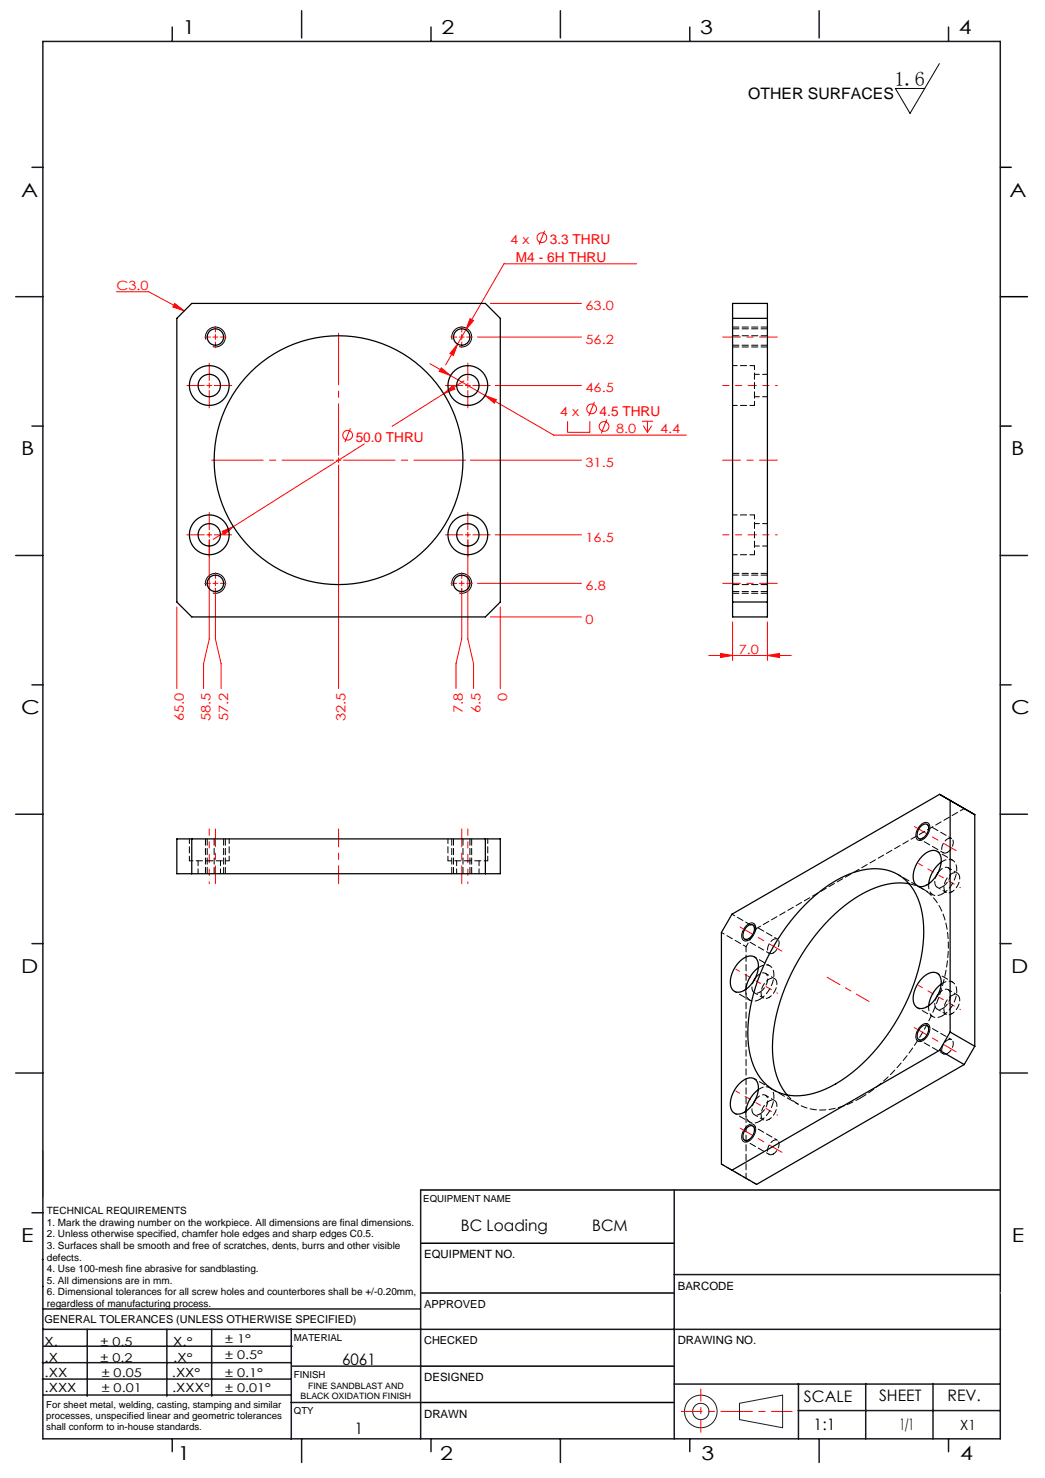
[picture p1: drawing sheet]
<svg xmlns="http://www.w3.org/2000/svg" width="210mm" height="297mm" viewBox="0 0 210 297" stroke-linecap="round" stroke-linejoin="round" font-family="sans-serif">
<g fill="none" stroke="#f00" stroke-width=".2">
<path d="M23.4 58.6h6.5l7.1 3.9M109.5 46.4l-1.2 2.8M127.9 53h-26.6l-11.7 20.3M35.1 61l1.9 1.5-2.3-.8zM41.6 77.5h1M42.1 77v1M42.8 67.7h1M43.3 67.2v1M86.4 73.1l24.9 14.3h26.6M88.7 73.9l1.9 1.6-2.3-.9zM89.2 79.1l1.8-1.6 .4 .7zM92 69.2l-.9 2.2-.7-.4z"/>
<path d="M92.3 67.7h1M92.8 67.2v1M93.2 76.6l-14.4 9.1M93.5 77.5h1M94 77v1M94.5 64l.7 .4-1.6 1.9zM95.9 67.7h21M97.5 79.5l2.3 .8-.4 .7zM98.5 61h18.4M99.5 77.5h17.4M67.5 92.5h1M68 93.5v44.9"/>
<path d="M68 92v1M70.4 86.1l-1.1 2.8M73.2 89.2l-26.3 16.6M94.5 92.5h22.4M114.1 84.6v2.3h4.4v-2.3M119.5 80.8l-1.2 2.8M121.9 84.3l-1.1 2.8M129 84.6h2.2M129.3 85.5l.8 1.4M130.1 84.6v2.3M131 85.5l-.9 1.4M41.6 107.5h1"/>
<path d="M42.1 108.5v19.9l-1.2 5v5M42.1 107v1M42.8 117.2h1M43.3 118.2v10.2l1.1 5v5M43.3 116.7v1M44.7 106.8l2.2-1-1.8 1.6zM46.9 105.8l-4.1 2.6M92.3 117.2h1M92.8 118.2v10.2l-1.2 5v5M92.8 116.7v1M93.5 107.5h1M94 108.5v19.9l1.2 5v5"/>
<path d="M94 107v1M95.9 117.2h21M99.5 107.5h17.4M35.5 122v16.4M98.5 124h18.4M100.5 122v16.4M142.4 131.7h16.6M144.8 131.3l2.4 .4-2.4 .4zM147.2 125v7.7M154.2 131.7l2.4-.4v.8zM154.2 125v7.7"/>
<circle cx="108.9" cy="47.8" r=".98"/>
<circle cx="69.9" cy="87.5" r=".98"/>
<circle cx="118.9" cy="82.2" r=".98"/>
<circle cx="121.4" cy="85.7" r=".98"/>
</g>
<path d="M188.8 12.8l-5.9 10-3-5h5.9M41.4 68.2a2 2 0 0 1 1.7-2.5 2 2 0 0 1 2.2 2.2 2 2 0 0 1-2.5 1.8M90.9 68.2a2 2 0 0 1 1.7-2.5 2 2 0 0 1 2.2 2.2 2 2 0 0 1-2.5 1.8M41.4 117.7a2 2 0 0 1 1.7-2.5 2 2 0 0 1 2.2 2.2 2 2 0 0 1-2.5 1.8M90.9 117.7a2 2 0 0 1 1.7-2.5 2 2 0 0 1 2.2 2.2 2 2 0 0 1-2.5 1.8M184.9 165.9l.3-.3a.96 .96 0 0 1 1.3-.2 .96 .96 0 0 1 .3 1.2 2.59 2.59 0 0 1-2.1 2.3 1.27 1.27 0 0 1-.5-2zM149.9 186.1l.3-.3a.96 .96 0 0 1 1.3-.2 .96 .96 0 0 1 .3 1.2 2.59 2.59 0 0 1-2.1 2.3 1.27 1.27 0 0 1-.5-2zM184.9 206.3l.3-.3a.96 .96 0 0 1 1.3-.2 .96 .96 0 0 1 .3 1.2 2.59 2.59 0 0 1-2.1 2.3 1.27 1.27 0 0 1-.5-2zM149.9 226.5l.3-.3a.96 .96 0 0 1 1.3-.2 .96 .96 0 0 1 .3 1.2 2.59 2.59 0 0 1-2.1 2.3 1.27 1.27 0 0 1-.5-1.9z" fill="none" stroke="#000" stroke-width=".2"/>
<g fill="none" stroke="#191924" stroke-width=".2">
<path d="M8.6 231.2v9.4M148.6 282l8.7-1.6v6.5l-8.7-1.6z"/>
<circle cx="140.8" cy="283.6" r="3.3"/>
<circle cx="140.8" cy="283.6" r="1.64"/>
</g>
<path d="M67 92.5h-24.5M68 91.5v-24.5M68 93.5v24.5M69 92.5h24.5" fill="none" stroke="#f00" stroke-width=".2" stroke-dasharray="15.2 1.3 1.3 1.3" stroke-dashoffset="4.9"/>
<g fill="none" stroke="#f00" stroke-width=".2" stroke-dasharray="15.2 1.3 1.3 1.3">
<path d="M41.1 77.5h-3.5M42.1 76.5v-3.5M42.1 78.5v3.5M42.3 67.7h-1.2M43.1 77.5h3.5M43.3 66.7v-1.1M43.3 68.7v1.2M44.3 67.7h1.1M91.8 67.7h-1.2M92.8 66.7v-1.1M92.8 68.7v1.2M93 77.5h-3.5"/>
<path d="M93.8 67.7h1.1M94 76.5v-3.5M94 78.5v3.5M95 77.5h3.5M41.1 107.5h-3.5M42.1 106.5v-3.5M42.1 108.5v3.5M42.3 117.2h-1.2M43.1 107.5h3.5M43.3 116.2v-1.1M43.3 118.2v1.2M44.3 117.2h1.1"/>
<path d="M91.8 117.2h-1.2M92.8 116.2v-1.1M92.8 118.2v1.2M93 107.5h-3.5M93.8 117.2h1.1M94 106.5v-3.5M94 108.5v3.5M95 107.5h3.5"/>
</g>
<path d="M147.2 69.7h7M154.2 65.7h-7M147.2 119.2h7M154.2 115.2h-7M41.3 168.6v7M45.3 175.6v-7M90.8 168.6v7M94.8 175.6v-7" fill="none" stroke="#000" stroke-width=".2" stroke-dasharray="1.3 .6"/>
<path d="M156.2 67.7h-11M156.2 92.5h-11M156.2 117.2h-11M43.3 177.6v-11M68 177.6v-11M92.8 177.6v-11" fill="none" stroke="#f00" stroke-width=".2" stroke-dasharray="15.2 1.3 1.3 1.3" stroke-dashoffset="11.6"/>
<path d="M156.2 77.5h-4.6M156.2 107.5h-4.6M42.1 177.6v-4.6M94 177.6v-4.6" fill="none" stroke="#f00" stroke-width=".2" stroke-dasharray="15.2 1.3 1.3 1.3" stroke-dashoffset="14.8"/>
<path d="M151.6 77.5h-6.4M151.6 107.5h-6.4M42.1 173v-6.4M94 173v-6.4" fill="none" stroke="#f00" stroke-width=".2" stroke-dasharray="15.2 1.3 1.3 1.3" stroke-dashoffset="13.9"/>
<path d="M192.1 170.9l-8.4-4.8M157.1 191.1l-8.4-4.8M174.6 201.2l-8.4-4.8M192.1 211.3l-8.4-4.8M157.1 231.6l-8.4-4.9" fill="none" stroke="#f00" stroke-width=".2" stroke-dasharray="15.2 1.3 1.3 1.3" stroke-dashoffset="12.3"/>
<path d="M193 178.4l-3.6-2.1M156.3 199.6l-3.6-2.1M193 202.9l-3.6-2.1M156.3 224.1l-3.6-2.1" fill="none" stroke="#f00" stroke-width=".2" stroke-dasharray="15.2 1.3 1.3 1.3" stroke-dashoffset="15.1"/>
<path d="M189.4 176.3l-4.8-2.8M152.7 197.5l-4.8-2.8M189.4 200.8l-4.8-2.8M152.7 222l-4.8-2.8" fill="none" stroke="#f00" stroke-width=".2" stroke-dasharray="15.2 1.3 1.3 1.3" stroke-dashoffset="14.3"/>
<path d="M201 33.6h2.2M201 59.6h5.5M201 85.6h2.2M84.5 239.1h116.5M84.6 259.8h50.9M84.6 249.8h50.9M84.6 274.5h50.9M84.5 281.8h51" fill="none" stroke="#000" stroke-width=".3"/>
<path d="M136.9 283.6h22.3" fill="none" stroke="#f00" stroke-width=".2" stroke-dasharray="6.3 1.3 1.3 1.3" stroke-dashoffset="2.2"/>
<path d="M140.8 287.8v-8.7" fill="none" stroke="#f00" stroke-width=".2" stroke-dasharray="6.3 1.3 1.3 1.3" stroke-dashoffset="3.9"/>
<g fill="none" stroke="#191924" stroke-width=".3">
<path d="M8.6 8.3h192.4v280.8h-192.4zM34.6 5.4v2.9M60.6 2.2v5.4M86.6 5.4v2.9M112.6 2.2v5.4M138.6 5.4v2.9M164.6 2.2v5.4M190.6 5.4v2.9M6.4 33.6h2.2M3.2 59.6h5.4M6.4 85.6h2.2M3.2 111.6h5.4"/>
<path d="M201 111.6h5.5M6.4 137.6h2.2M201 137.6h2.2M3.2 163.6h5.4M201 163.6h5.5M6.4 189.6h2.2M201 189.6h2.2M3.2 215.6h5.4M201 215.6h5.5M84.5 239.1v50M135.5 239.1v50M6.4 243.7h2.2"/>
<path d="M8.5 253.1h.1M8.6 258.5h.1M135.5 256.1h65.5M8.5 277.1h49.9M8.5 273.8h49.9M8.6 267.1h75.9M8.6 263h75.9M8.8 270.5h49.9M17.5 267.1v13.5M33.5 267.1v13.5M42.5 267.1v13.5M58.5 267.1v22.1"/>
<path d="M58.6 274.5h26M84.6 267.1h116.5M135.5 278.1h65.5M160.5 278v11.1M174 278v11.1M187.5 278v11.1M8.8 280.3h49.7M34.6 289.1v2.6M58.5 281.8h26M60.6 289.1v4.8M86.6 289.1v2.6M112.6 289.1v4.8"/>
<path d="M138.6 289.1v2.6M160.4 283.5h40.6M164.6 289.1v4.8M190.6 289.1v2.6"/>
</g>
<path d="M201 259.8h.1" fill="none" stroke="#c0c0c0" stroke-width=".2"/>
<g fill="#f00">
<path d="M92 69.2l-1.6 1.8 .7 .4zM94.5 64l-.9 2.3 1.6-1.9zM88.7 73.9l-.4 .7 2.3 .9zM97.5 79.5l1.9 1.5 .4-.7zM44.7 106.8l.4 .6 1.8-1.6zM89.2 79.1l2.2-.9-.4-.7zM35.1 61l1.9 1.5-2.3-.8z"/>
<path d="M154.2 131.7l2.4-.4v.8zM144.8 131.3l2.4 .4-2.4 .4z"/>
</g>
<g fill="none" stroke="#000" stroke-width=".25">
<path d="M35.5 64l3-3h59l3 3v57l-3 3h-59l-3-3zM147.2 61h7v63h-7zM147.2 64h7M147.2 121h7M35.5 168.6h65v7h-65zM38.5 168.6v7M97.5 168.6v7M182.7 177.6a15 15 0 0 0-10.9 2.9 39.7 39.7 0 0 0-16.5 28.7 15.5 15.5 0 0 0 2.9 10.8M185.2 165.9a.79 .79 0 0 1 1-.3 .79 .79 0 0 1 .4 1 2.04 2.04 0 0 1-1.9 1.9 1.63 1.63 0 0 1 .2-2.3zM185.3 172.1a2.58 2.58 0 0 1 3.1-1 3.1 3.1 0 0 1 .4 3.6 5 5 0 0 1-3.7 3.5 1.83 1.83 0 0 1-1.6-2.4l.2-1.1 .5-1.1zM188.5 175.4l-.3 .5M189.1 173.2a6.4 6.4 0 0 0-2.5 4.4"/>
<path d="M190.9 160.8v46.6M148.5 193.3a2.58 2.58 0 0 1 3.2-1 3.1 3.1 0 0 1 .4 3.6 5 5 0 0 1-3.8 3.5 1.83 1.83 0 0 1-1.5-2.4l.2-1.1 .5-1.1zM150.2 186.1a.79 .79 0 0 1 1-.3 .79 .79 0 0 1 .4 1 2.04 2.04 0 0 1-1.9 1.9 1.63 1.63 0 0 1 .2-2.3zM151.7 196.6l-.3 .5M152.4 194.5a6.4 6.4 0 0 0-2.5 4.3M161.7 181.9a23.2 23.2 0 0 1 12.5-7.2 9.2 9.2 0 0 1 10.6 6.9 25.3 25.3 0 0 1-.7 14.9 39.9 39.9 0 0 1-15.1 20.6 15.3 15.3 0 0 1-11.1 2.9 9.6 9.6 0 0 1-7.1-7.8 29.3 29.3 0 0 1 2.6-18 42 42 0 0 1 8.3-12.3zM185.3 196.6a2.58 2.58 0 0 1 3.1-1 3.1 3.1 0 0 1 .4 3.6 5 5 0 0 1-3.7 3.5 1.83 1.83 0 0 1-1.6-2.4l.2-1.1 .5-1.1zM188.5 199.9l-.3 .5M189.1 197.7a6.4 6.4 0 0 0-2.5 4.4M148.5 217.8a2.58 2.58 0 0 1 3.2-1 3.1 3.1 0 0 1 .4 3.6 5 5 0 0 1-3.8 3.5 1.83 1.83 0 0 1-1.5-2.4l.2-1.1 .5-1.1zM152.4 219a6.4 6.4 0 0 0-2.5 4.3M185.2 206.3a.79 .79 0 0 1 1-.3 .79 .79 0 0 1 .4 1 2.04 2.04 0 0 1-1.9 1.9 1.63 1.63 0 0 1 .2-2.3z"/>
<path d="M188.8 211.1l-41.7 24M188.8 211.1l5 2.8M190.9 207.4l-2.1 3.7M190.9 207.4l5 2.8M193.8 213.9l-41.8 24.1-4.9-2.9M195.9 210.2v-46.5l-7.1-4.1-41.7 24.1-2.1 3.7v46.5l2.1 1.2M195.9 210.2l-2.1 3.7M150.2 226.5a.79 .79 0 0 1 1-.3 .79 .79 0 0 1 .4 1 2.04 2.04 0 0 1-1.9 1.9 1.63 1.63 0 0 1 .2-2.3zM151.7 221.1l-.3 .5"/>
<circle cx="42.1" cy="77.5" r="2.25"/>
<circle cx="42.1" cy="77.5" r="4"/>
<circle cx="43.3" cy="67.7" r="1.65"/>
<circle cx="92.8" cy="67.7" r="1.65"/>
<circle cx="94" cy="77.5" r="2.25"/>
<circle cx="94" cy="77.5" r="4"/>
<circle cx="68" cy="92.5" r="25"/>
<circle cx="42.1" cy="107.5" r="2.25"/>
<circle cx="42.1" cy="107.5" r="4"/>
<circle cx="43.3" cy="117.2" r="1.65"/>
<circle cx="92.8" cy="117.2" r="1.65"/>
<circle cx="94" cy="107.5" r="2.25"/>
<circle cx="94" cy="107.5" r="4"/>
</g>
<path d="M151.6 81.5v-8M151.6 111.5v-8M193.8 162.5l-41.8 24.1M149.9 190.2l2.1-3.6M152 238l-2.1-1.2" fill="none" stroke="#000" stroke-width=".2" stroke-dasharray="1.3 .6" stroke-dashoffset=".4"/>
<g fill="none" stroke="#000" stroke-width=".2" stroke-dasharray="1.3 .6" stroke-dashoffset=".3">
<path d="M151.6 73.5h-4.4M151.6 79.7h2.6M154.2 75.2h-2.6M147.2 81.5h4.4M147.2 111.5h4.4M151.6 103.5h-4.4M151.6 109.7h2.6M154.2 105.2h-2.6M38.1 168.6v4.4M39.8 173v2.6M44.3 175.6v-2.6M46.1 173v-4.4"/>
<path d="M90 168.6v4.4M91.8 173v2.6M96.3 175.6v-2.6M98 173v-4.4M186.6 177.6a1.78 1.78 0 0 0 2 2.3l.8-.3M190.4 171.3a2.2 2.2 0 0 0 1-2.7 1.42 1.42 0 0 0-2 1.1l-.2 .7a.74 .74 0 0 0 .3 .9 .74 .74 0 0 0 .9 0M149.9 198.8a1.78 1.78 0 0 0 1.9 2.3l.9-.3M155.4 191.5a2.2 2.2 0 0 0 1-2.7 1.42 1.42 0 0 0-2 1.1l-.2 .7a.74 .74 0 0 0 .3 .9 .74 .74 0 0 0 .9 0M186.6 202.1a1.78 1.78 0 0 0 2 2.3l.8-.3M190.4 211.7a2.2 2.2 0 0 0 1-2.7 1.42 1.42 0 0 0-2 1.1l-.2 .8a.74 .74 0 0 0 .3 .8 .74 .74 0 0 0 .9 0M149.9 223.3a1.78 1.78 0 0 0 1.9 2.3l.9-.3M155.4 231.9a2.2 2.2 0 0 0 1-2.7 1.42 1.42 0 0 0-2 1.1l-.2 .8a.74 .74 0 0 0 .3 .8 .74 .74 0 0 0 .9 0"/>
</g>
<g fill="none" stroke="#000" stroke-width=".2" stroke-dasharray="1.3 .6">
<path d="M147.2 69.4h7M154.2 66.1h-7M154.2 67.5h-7M147.2 118.9h7M147.2 117.5h7M154.2 115.6h-7M41.6 168.6v7M43 168.6v7M44.9 175.6v-7M91.1 168.6v7M93 175.6v-7M94.4 175.6v-7"/>
<path d="M189.4 178.2a3.1 3.1 0 0 0 1.5-3.5 1.14 1.14 0 0 0-1.9 .1l-.5 .6M152.7 199.4a3.1 3.1 0 0 0 1.4-3.5 1.14 1.14 0 0 0-1.9 .2l-.5 .5M189.4 202.7a3.1 3.1 0 0 0 1.5-3.5 1.14 1.14 0 0 0-1.9 .1l-.5 .6M152.7 223.9a3.1 3.1 0 0 0 1.4-3.5 1.14 1.14 0 0 0-1.9 .2l-.5 .5"/>
</g>
<path d="M38.1 173h4M42.1 173h4M90 173h4M94 173h4M188.3 178.3l1.9 1M192.4 175.4l-1.8-1M151.6 199.5l1.8 1M155.7 196.6l-1.9-1M192.4 199.9l-1.8-1M188.3 202.8l1.9 1M151.6 224l1.8 1M155.7 221.1l-1.9-1" fill="none" stroke="#000" stroke-width=".2" stroke-dasharray="1.3 .6" stroke-dashoffset=".5"/>
<path d="M172.9 220.7a39 39 0 0 0 16.1-21.4 25.3 25.3 0 0 0 .8-14.9 9.2 9.2 0 0 0-7.1-6.8" fill="none" stroke="#000" stroke-width=".2" stroke-dasharray="1.3 .6" stroke-dashoffset="-.1"/>
<path d="M189.4 179.6a5.9 5.9 0 0 0 2.8-5.7 1.76 1.76 0 0 0-3.1-.7M149.9 190.2v46.6M152.7 200.8a5.9 5.9 0 0 0 2.7-5.7 1.76 1.76 0 0 0-3-.6M189.4 204.1a5.9 5.9 0 0 0 2.8-5.7 1.76 1.76 0 0 0-3.1-.7M152.7 225.3a5.9 5.9 0 0 0 2.7-5.7 1.76 1.76 0 0 0-3-.6M158.2 220a9.2 9.2 0 0 0 9.4 2.8l2.1-.6 3.2-1.5" fill="none" stroke="#000" stroke-width=".2" stroke-dasharray="1.3 .6" stroke-dashoffset=".2"/>
<g fill="none" stroke="#000" stroke-width=".2" stroke-dasharray="1.3 .6" stroke-dashoffset=".7">
<path d="M184.3 178l3.1 1.8M188.2 175.9a1.95 1.95 0 0 0 .1 2.4 1.11 1.11 0 0 0 1.1-.1M191.3 179.2a3.1 3.1 0 0 0 1.4-3.4 1.14 1.14 0 0 0-1.9 .1 2.91 2.91 0 0 0-.9 3.2 .96 .96 0 0 0 1.4 .1M191.4 172.9l-3.1-1.8M147.6 199.2l3.1 1.8M151.4 197.1a1.95 1.95 0 0 0 .1 2.4 1.11 1.11 0 0 0 1.2-.1M154.7 194.1l-3.1-1.8M191.4 197.4l-3.1-1.8M154.5 200.4a3.1 3.1 0 0 0 1.5-3.4 1.14 1.14 0 0 0-1.9 .1 2.91 2.91 0 0 0-.9 3.2 .96 .96 0 0 0 1.3 .1M154.7 218.6l-3.1-1.8M184.3 202.5l3.1 1.8M188.2 200.4a1.95 1.95 0 0 0 .1 2.4 1.11 1.11 0 0 0 1.1-.1"/>
<path d="M191.3 203.7a3.1 3.1 0 0 0 1.4-3.5 1.14 1.14 0 0 0-1.9 .2 2.91 2.91 0 0 0-.9 3.2 .96 .96 0 0 0 1.4 .1M147.6 223.7l3.1 1.8M151.4 221.6a1.95 1.95 0 0 0 .1 2.4 1.11 1.11 0 0 0 1.2-.1M154.5 224.9a3.1 3.1 0 0 0 1.5-3.4 1.14 1.14 0 0 0-1.9 .1 2.91 2.91 0 0 0-.9 3.2 .96 .96 0 0 0 1.3 .1"/>
</g>
<g fill="none" stroke="#000" stroke-width=".2" stroke-dasharray="1.3 .6" stroke-dashoffset=".6">
<path d="M184.6 168.5l5 2.9M185.4 178.6l-4.9-2.9M191.2 168.5l-4.9-2.9M145 187.4l4.9 2.8M149.6 188.7l5 2.9M152 186.6l-4.9-2.9M156.2 188.7l-4.9-2.9M155.5 219l4.9 2.9M184.6 208.9l5 2.9M191.2 208.9l-4.9-2.8M149.6 229.1l5 2.9M149.9 236.8l-4.9-2.9"/>
<path d="M156.2 229.1l-4.9-2.8"/>
</g>
<text font-size="4.1" x="179.7" y="17.2">1.6</text>
<g font-size="3.9">
<text x="36.7" y="6.9">1</text>
<text x="88.7" y="6.9">2</text>
<text x="140.7" y="6.9">3</text>
<text x="192.7" y="6.9">4</text>
<text x="4.2" y="39.5">A</text>
<text x="202.9" y="39.5">A</text>
<text x="4.2" y="91.5">B</text>
<text x="203.2" y="91.5">B</text>
<text x="4.2" y="143.5">C</text>
<text x="203.2" y="143.5">C</text>
<text x="4.2" y="195.5">D</text>
<text x="203.2" y="195.5">D</text>
<text x="4.2" y="249.6">E</text>
<text x="203.3" y="249.6">E</text>
<text x="35.7" y="293.4">1</text>
<text x="88.4" y="293.4">2</text>
<text x="141" y="293.4">3</text>
<text x="193" y="293.4">4</text>
</g>
<g font-size="3.2">
<text x="150.4" y="20">OTHER SURFACES</text>
<text x="92.6" y="247.3">BC Loading</text>
<text x="119" y="247.3">BCM</text>
<text x="68.7" y="274.2">6061</text>
<text x="161.6" y="281.7">SCALE</text>
<text x="176.7" y="281.5">SHEET</text>
<text x="190.4" y="281.5">REV.</text>
<text x="163.5" y="287.3">1:1</text>
<text x="180.8" y="287.3">1/1</text>
<text x="71.3" y="288.2">1</text>
</g>
<text font-size="2.8" x="193" y="287.3">X1</text>
<g font-size="2.7" fill="#f00">
<text x="103.7" y="52.6">M4 - 6H THRU</text>
<text x="110.5" y="49.1">3.3 THRU</text>
<text x="120.5" y="83.5">4.5 THRU</text>
<text x="71.5" y="88.8">50.0 THRU</text>
</g>
<g font-size="2.6" fill="#f00">
<text x="102.5" y="49.1">4 x</text>
<text x="23.4" y="58.3">C3.0</text>
<text x="117.7" y="62.4">63.0</text>
<text x="117.7" y="69.1">56.2</text>
<text x="112.5" y="83.5">4 x</text>
<text x="117.7" y="78.9">46.5</text>
<text x="123.8" y="87">8.0</text>
<text x="132.6" y="87">4.4</text>
<text x="117.7" y="93.9">31.5</text>
<text x="117.7" y="108.9">16.5</text>
<text x="117.7" y="118.6">6.8</text>
<text x="117.7" y="125.4">0</text>
<text x="148.5" y="131.4">7.0</text>
<text x="93" y="143.3" transform="rotate(-90 93 143.3)">7.8</text>
<text x="96.6" y="143.3" transform="rotate(-90 96.6 143.3)">6.5</text>
<text x="101.9" y="140.8" transform="rotate(-90 101.9 140.8)">0</text>
<text x="36.9" y="144.9" transform="rotate(-90 36.9 144.9)">65.0</text>
<text x="42.3" y="144.9" transform="rotate(-90 42.3 144.9)">58.5</text>
<text x="45.8" y="144.9" transform="rotate(-90 45.8 144.9)">57.2</text>
<text x="69.4" y="144.9" transform="rotate(-90 69.4 144.9)">32.5</text>
</g>
<g font-size="2.5">
<text x="8.9" y="273.6">.X</text>
<text x="8.9" y="270.4">X.</text>
<text x="34.8" y="273.7">.X°</text>
<text x="34.8" y="270.5">X.°</text>
<text x="9" y="276.7">.XX</text>
<text x="9" y="279.7">.XXX</text>
<text x="34.5" y="276.7">.XX°</text>
<text x="34.6" y="279.8">.XXX°</text>
</g>
<g font-size="2.4">
<text x="45.2" y="270">± 1°</text>
<text x="20.2" y="270.4">± 0.5</text>
<text x="20.2" y="273.7">± 0.2</text>
<text x="45.2" y="273.2">± 0.5°</text>
<text x="20.4" y="279.7">± 0.01</text>
<text x="20.4" y="276.7">± 0.05</text>
<text x="45.2" y="276.7">± 0.1°</text>
<text x="45.2" y="279.7">± 0.01°</text>
</g>
<g font-size="2.3">
<text x="85.2" y="252.9">EQUIPMENT NO.</text>
<text x="136.2" y="259.2">BARCODE</text>
<text x="136.2" y="270.2">DRAWING NO.</text>
<text x="85.2" y="277.6">DESIGNED</text>
<text x="85.2" y="284.9">DRAWN</text>
</g>
<g font-size="2.2">
<text x="85.2" y="262.8">APPROVED</text>
<text x="8.9" y="265.9">GENERAL TOLERANCES (UNLESS OTHERWISE SPECIFIED)</text>
<text x="85.2" y="270.1">CHECKED</text>
</g>
<g font-size="2">
<text x="9.4" y="244">TECHNICAL REQUIREMENTS</text>
<text x="9.4" y="246.3">1. Mark the drawing number on the workpiece. All dimensions are final dimensions.</text>
<text x="9.4" y="248.6">2. Unless otherwise specified, chamfer hole edges and sharp edges C0.5.</text>
<text x="9.4" y="251">3. Surfaces shall be smooth and free of scratches, dents, burrs and other visible</text>
<text x="9.4" y="253.3">defects.</text>
<text x="9.4" y="255.6">4. Use 100-mesh fine abrasive for sandblasting.</text>
<text x="9.4" y="258">5. All dimensions are in mm.</text>
<text x="9.4" y="260.3">6. Dimensional tolerances for all screw holes and counterbores shall be +/-0.20mm,</text>
<text x="9.4" y="262.6">regardless of manufacturing process.</text>
</g>
<g font-size="1.9">
<text x="85.1" y="241.5">EQUIPMENT NAME</text>
<text x="59.1" y="269.5">MATERIAL</text>
<text x="59.1" y="276.9">FINISH</text>
<text x="9.3" y="282.9">For sheet metal, welding, casting, stamping and similar</text>
<text x="9.3" y="285.1">processes, unspecified linear and geometric tolerances</text>
<text x="9.3" y="287.4">shall conform to in-house standards.</text>
<text x="59.1" y="284.2">QTY</text>
</g>
<g font-size="1.8">
<text x="60.4" y="281.1">BLACK OXIDATION FINISH</text>
<text x="61.9" y="279">FINE SANDBLAST AND</text>
</g>
</svg>
